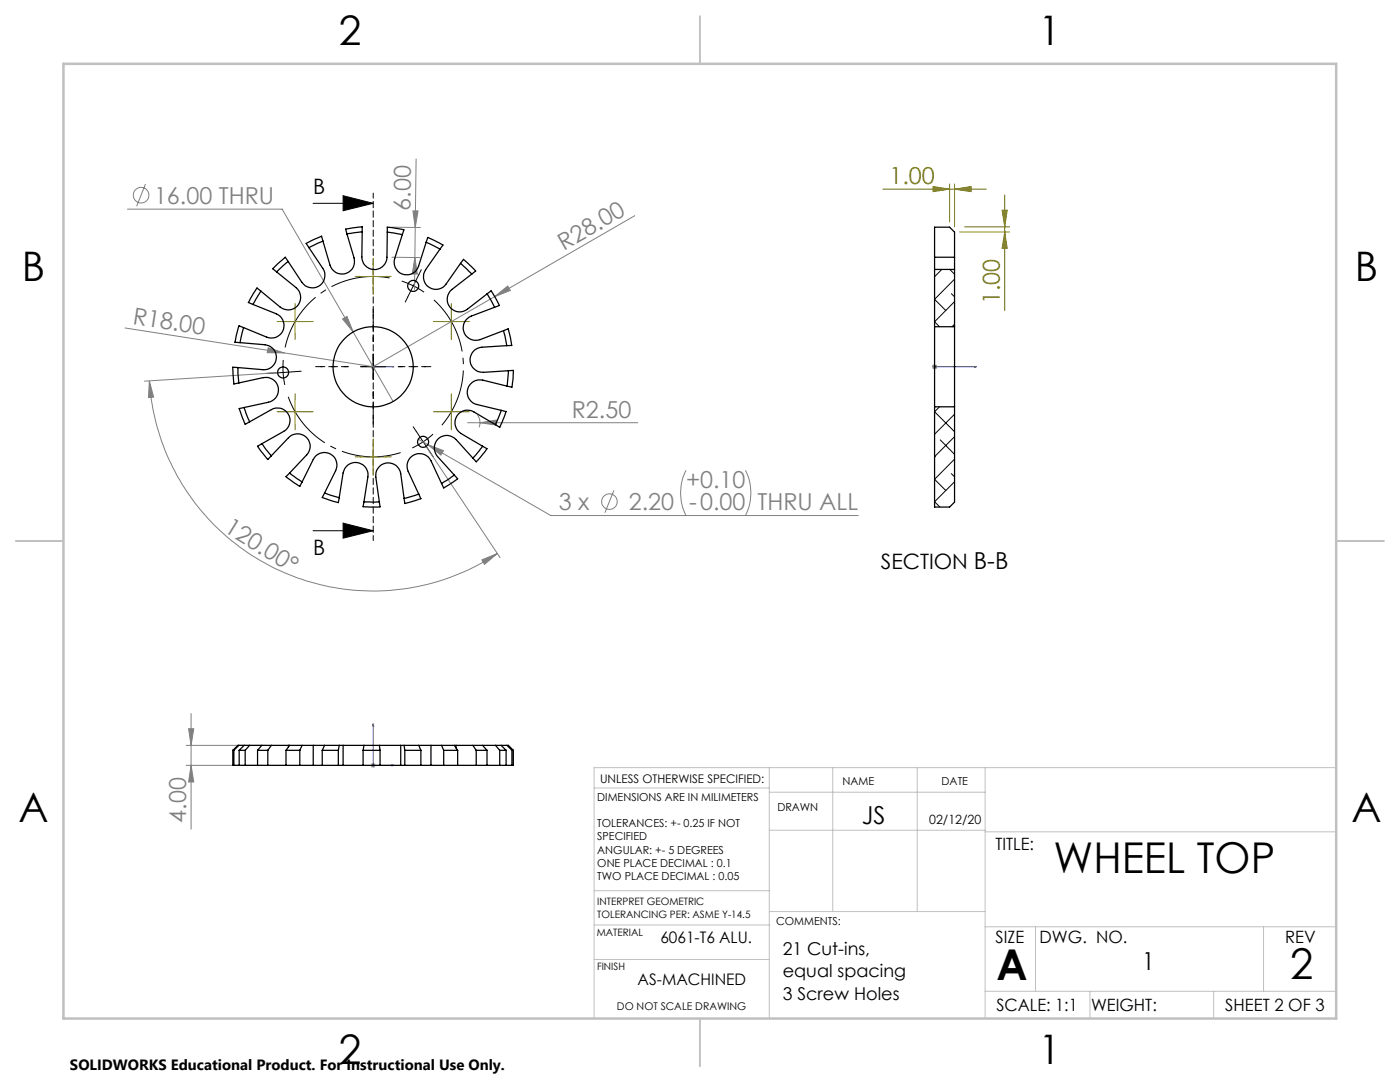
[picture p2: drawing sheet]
<svg xmlns="http://www.w3.org/2000/svg" width="279mm" height="216mm" viewBox="0 0 279 216" stroke-linecap="round" stroke-linejoin="round" font-family="sans-serif">
<g fill="none" stroke="#808080" stroke-width=".2">
<path d="M29 36.7l-1.7 4.5M83 31.7l-.2 19.7M25.4 41.7h30.9l22.2 38.4M78.2 51.3l5.6 .1M78.3 45.3l5.6 .1M82.4 42.1h1l-.5 3.3zM82.8 51.4l.5 3.3h-1zM82.8 51.4l-.1 6.3M98.7 59.2l2.6-2.1 .5 .9zM98.7 59.2l-24.2 14-17.8-2.8M126.7 43l-28 16.2M24.9 65.4l31.8 5"/>
<path d="M29.8 76l.9 3.2-1.1 .1zM29.8 76a44.7 44.7 0 0 0 69.4 34.5M53.5 69.4l3.2 1h-3.4zM55.5 74.4l-26.7 1.7M68.4 63.6l.9-.5 1.2 3.2zM74 73.2h1M74.1 72.8l.7 .7M74.5 72.7v1M74.8 72.8l-.7 .7M186 73.2h1M186.2 72.8l.7 .7M186.5 72.7v1"/>
<path d="M186.9 72.8l-.7 .7M83.5 87.6l1.9 1.1M85 89l14.8 22.3M85.4 88.7l3.1 1.2-.5 .9zM85.4 88.7l24.5 14.2h61.4M93.3 84.3h34M95.3 82.8a2.51 2.51 0 0 1 .3 2.5M95.8 84.3l3.3-.5v1zM122.5 97.9l-1.8 4.4M136.9 93.8a9.9 9.9 0 0 0 0 9.1M148.8 93.8a9.9 9.9 0 0 1 0 9.1M96.2 111.7l3-1.2-2.5 2.1z"/>
<path d="M37.1 152.7h15.4M37.1 148.7h16M37.6 145.4h1.1l-.6 3.3zM38.1 152.7l.6 3.3h-1.1zM38.1 142.4v23.1M74 152.7h1M74.1 152.4l.7 .7M74.5 152.2v1M74.8 152.4l-.7 .7"/>
<circle cx="28.2" cy="38.9" r="1.55"/>
<circle cx="121.6" cy="100.1" r="1.56"/>
</g>
<path d="M82.5 57l-2.3-.9M82.5 57l2.1 1.3M84.5 88.1l1.9-1.5M84.5 88.1l-2.2 1.3" fill="none" stroke="#000" stroke-width=".2" stroke-dasharray="15.2 1.3 1.3 1.3" stroke-linecap="butt"/>
<path d="M77.8 55.5a18 18 0 0 0-20.9 13.8M57.5 79.2a18 18 0 0 0 22.5 11.1M88.2 84.8a18 18 0 0 0-1.6-25" fill="none" stroke="#000" stroke-width=".2" stroke-dasharray="15.2 1.3 1.3 1.3" stroke-dashoffset="3.3" stroke-linecap="butt"/>
<path d="M68.5 39.1l6 1.5-6 1.5zM62.5 40.6h12M56.5 74.3l.3 2.5M56.5 71.8v2.5M56.5 74.3l-2.5 .2M59 74.2l-2.5 .1M72 73.2h5M74.5 70.7v5M62.5 105.9h12M68.5 104.4l6 1.5-6 1.5z" fill="none" stroke="#000" stroke-width=".2"/>
<path d="M74.4 73.2h.2zM74.5 73.2h.1M74.5 73.2h4.1M78.6 73.2h-.4h.4M186.4 73.2h.2zM186.5 73.2h.1M186.5 73.2h8.3M194.8 73.2h-.4h.4M74.5 144.4l.1 .5h-.2zM74.5 144.4v8.3h4.1M78.2 152.6l.4 .1-.4 .1z" fill="none" stroke="#00f" stroke-width=".2"/>
<g fill="none" stroke="#808000" stroke-width=".2">
<path d="M176.2 37.7h20.6M186.2 37.2l3.3 .5-3.3 .5zM189.5 36.7v7.6M190.5 37.7l3.3-.5v1zM190.5 36.7v8.6M200.5 38.9v23.1M72 55.2h5M74.5 52.7v5M191.5 46.3h10M192.5 45.3h9M200 41.9h1l-.5 3.4zM200.5 46.3l.5 3.3h-1z"/>
<path d="M56.4 64.2h5M58.9 61.7v5M58.9 79.7v5M87.6 64.2h5M90.1 61.7v5M90.1 79.7v5M56.4 82.2h5M72 91.2h5M74.5 88.7v5M87.6 82.2h5"/>
</g>
<path d="M69.5 73.2h-5.5M74.5 68.2v-5.5M74.5 78.2v5.5M79.5 73.2h5.5" fill="none" stroke="#000" stroke-width=".2" stroke-dasharray="15.2 1.3 1.3 1.3" stroke-dashoffset="14.4"/>
<g fill="none" stroke="#000" stroke-width=".2" stroke-dasharray="15.2 1.3 1.3 1.3">
<path d="M81.4 59.3l-.5 1M82.5 57l1.1-2.2M82.5 57l-1.1 2.3M83.6 54.8l.5-1M54 74.5h-1.1M59 74.1h1.1M74.5 73.2v-2.5M74.5 73.2h-2.5M74.5 73.2v2.5M74.5 73.2h2.5M83.1 86.1l-.6-.9M84.5 88.1l1.3 2.1"/>
<path d="M84.5 88.1l-1.4-2M85.8 90.2l.6 .9"/>
</g>
<path d="M69.5 73.2h-6.5M74.5 68.2v-6.5M74.5 78.2v6.5M79.5 73.2h6.5" fill="none" stroke="#000" stroke-width=".2" stroke-dasharray="15.2 1.3 1.3 1.3" stroke-dashoffset="13.9"/>
<path d="M74.5 38.5v69.4" fill="none" stroke="#000" stroke-width=".2" stroke-dasharray="1.3 .6" stroke-dashoffset=".3"/>
<g fill="none" stroke="#808000" stroke-width=".2" stroke-dasharray="15.2 1.3 1.3 1.3">
<path d="M72 55.2h-1.1M74.5 52.7v-1.1M74.5 57.7v1.1M77 55.2h1.1M56.4 64.2h-1.1M58.9 61.7v-1.1M58.9 66.7v1.1M58.9 79.7v-1.1M61.4 64.2h1.1M87.6 64.2h-1.1M90.1 61.7v-1.1M90.1 66.7v1.1"/>
<path d="M90.1 79.7v-1.1M92.6 64.2h1.1M56.4 82.2h-1.1M58.9 84.7v1.1M61.4 82.2h1.1M72 91.2h-1.1M74.5 88.7v-1.1M74.5 93.7v1.1M77 91.2h1.1M87.6 82.2h-1.1M90.1 84.7v1.1M92.6 82.2h1.1"/>
</g>
<g fill="none" stroke="#c0c0c0" stroke-width=".2">
<path d="M118.6 157.2h34.9M153.5 153.2v50M153.5 158.1h43.1M166.2 153.2v28.7M183.1 153.2v28.7M196.6 153.2v50M266.7 153.2h-148.1v50M118.6 177.7h35M153.5 165.7h43.1M196.6 166h70.1M118.6 191.5h34.9M118.6 184.6h35"/>
<path d="M153.6 181.9h43M196.6 197.8h70.1M196.6 184.9h70.1M206.7 184.9v12.9M217.5 197.8v5.4M242.2 197.8v5.4M252.2 184.9v12.9"/>
</g>
<path d="M139.7 3.2v9.5M3.1 107.9h9.6M266.7 107.9h9.5M139.7 203.2v9.6" fill="none" stroke="#c0c0c0" stroke-width=".25"/>
<path d="M12.7 12.7h254v190.5h-254z" fill="none" stroke="#c0c0c0" stroke-width=".5"/>
<path d="M68.5 39.1l6 1.5-6 1.5zM68.5 104.4l6 1.5-6 1.5z" fill="#000"/>
<g fill="#00f">
<path d="M78.2 73.2h.4zM74.4 73.2h.2z"/>
<path d="M78.2 152.6l.4 .1-.4 .1zM74.5 144.4l.1 .5h-.2z"/>
<path d="M186.4 73.2h.2zM194.4 73.2h.4zM186.4 73.2h.2zM194.4 73.2h.4z"/>
</g>
<g fill="#808000">
<path d="M190.5 37.7l3.3-.5v1zM186.2 37.2l3.3 .5-3.3 .5z"/>
<path d="M200.5 46.3l.5 3.3h-1zM200 41.9h1l-.5 3.4z"/>
</g>
<g fill="#808080">
<path d="M53.5 69.4l3.2 1h-3.4z"/>
<path d="M95.8 84.3l3.3-.5v1z"/>
<path d="M98.7 59.2l2.6-2.1 .5 .9z"/>
<path d="M85.4 88.7l2.6 2.1 .5-.9zM68.4 63.6l2.1 2.7-1.2-3.2z"/>
<path d="M82.8 51.4l.5 3.3h-1zM82.4 42.1h1l-.5 3.3z"/>
<path d="M38.1 152.7l.6 3.3h-1.1zM37.6 145.4h1.1l-.6 3.3z"/>
<path d="M29.8 76l.9 3.2-1.1 .1zM96.2 111.7l3-1.2-2.5 2.1z"/>
</g>
<g fill="none" stroke="#000" stroke-width=".25">
<path d="M52.1 58.1l-1.6 2.6M52.1 58.1l-.8-.6-.7 1-1 1.9 .9 .3M55.2 54.3l3.9 3.1a2.51 2.51 0 0 1 .3 3.5 2.51 2.51 0 0 1-3.5 .4l-3.8-3.2M57.5 52.2l-2.3 2.1M57.5 52.2l-.6-.9-1.5 1.4-1 .9 .8 .7M64.5 48.1l-.3-1-3.1 1.5 3.3 5a2.5 2.5 0 0 1-.7 3.4 2.5 2.5 0 0 1-3.4-.7l-2.8-4.1M64.5 48.1l-2.8 1.3M69.3 46.7l1.4 4.8a2.51 2.51 0 0 1-1.7 3.1 2.51 2.51 0 0 1-3.1-1.7l-1.4-4.8M72.3 46.3l-3 .4M72.3 46.3l-.1 5a2.51 2.51 0 0 0 2.5 2.5 2.51 2.51 0 0 0 2.5-2.5l.1-5M72.3 46.3v-1l-1.7 .1-1.6 .3 .3 1M77.3 46.3l3 .5"/>
<path d="M77.3 46.3v-1l.8 .1 2.5 .5-.3 .9M80.3 46.8l-1.5 4.8a2.5 2.5 0 0 0 1.6 3.1 2.5 2.5 0 0 0 3.1-1.6l1.6-4.8M85.1 48.3l2.7 1.4M85.1 48.3l.3-.9 2.3 1.1 .7 .4-.6 .8M87.8 49.7l-2.9 4.1a2.5 2.5 0 0 0 .7 3.5 2.5 2.5 0 0 0 3.4-.6l2.9-4.1M91.9 52.6l2.3 2.1M91.9 52.6l.6-.8 1 .8 1.4 1.5-.7 .6M94.2 54.7l-4 3a2.5 2.5 0 0 0-.4 3.6 2.5 2.5 0 0 0 3.5 .4l3.9-3.1M97.2 58.6l1.5 2.7M97.2 58.6l.8-.6 .9 1.4 .8 1.6-1 .3M186.5 51.3v2.5M186.5 51.3h4"/>
<path d="M186.5 53.8h4M186.5 51.3v-6h3l1 1v5M186.5 53.8v11.4M190.5 51.3v2.5M190.5 53.8v11.4M47.5 73.3l.2 3.1M47.5 73.3h-1v1.2l.2 2.1 1-.2M47.7 76.4l4.8-1a2.51 2.51 0 0 1 3 1.9 2.51 2.51 0 0 1-1.9 3l-4.9 1M47.9 68.4l5 .4a2.5 2.5 0 0 1 2.3 2.7 2.5 2.5 0 0 1-2.7 2.3l-5-.5M48.6 65.4l-.7 3M48.6 65.4l-.9-.4-.6 2-.2 1.3 1 .1M50.5 60.7l4.6 1.9a2.52 2.52 0 0 1 1.4 3.3 2.52 2.52 0 0 1-3.3 1.4l-4.6-1.9"/>
<path d="M98.7 61.3l-4.6 1.8a2.51 2.51 0 0 0-1.5 3.2 2.51 2.51 0 0 0 3.2 1.5l5.6-2.2 .7 3.3-1 .1M100.5 66l.6 3M101.1 69l-4.9 .3a2.51 2.51 0 0 0-2.4 2.6 2.51 2.51 0 0 0 2.7 2.4l5-.3M101.2 77l-4.9-1.2a2.5 2.5 0 0 0-3 1.9 2.5 2.5 0 0 0 1.9 3l4.8 1.2M101.5 74l-.3 3M101.5 74l.9-.1-.1 2.1-.1 1.3-1-.3M186.5 65.2v16M186.5 65.2h4M190.5 65.2v16M48.7 81.3l-1 .2 1.2 3.2 5.3-3a2.5 2.5 0 0 1 3.4 1 2.5 2.5 0 0 1-1 3.4l-4.4 2.4M48.7 81.3l1.1 2.9M52.2 88.5l-.8 .5 2 2.7 4.2-4.4a2.5 2.5 0 0 1 3.5-.1 2.5 2.5 0 0 1 .1 3.6l-3.4 3.6"/>
<path d="M52.2 88.5l2 2.4M57.8 94.4l2.5 1.8M57.8 94.4l-.7 .7 1.3 1 1.4 .9 .5-.8M60.3 96.2l2.2-4.5a2.5 2.5 0 0 1 3.4-1.2 2.5 2.5 0 0 1 1.1 3.4l-2.2 4.5M64.8 98.4l2.9 .9M64.8 98.4l-.5 .9 2 .7 1.2 .3 .2-1M67.7 99.3l.8-4.9a2.5 2.5 0 0 1 2.8-2.1 2.5 2.5 0 0 1 2.1 2.9l-.8 4.9M80.6 99.4l-.6-4.9a2.51 2.51 0 0 0-2.9-2.1 2.51 2.51 0 0 0-2.1 2.8l.8 5.9h-3.3l.1-1M83.6 98.6l-3 .8M83.6 98.6l.4 .9-2 .7-1.2 .3-.2-1.1M88.1 96.5l-2.1-4.6a2.51 2.51 0 0 0-3.3-1.1 2.51 2.51 0 0 0-1.2 3.3l2.1 4.5M90.7 94.8l-2.6 1.7"/>
<path d="M90.7 94.8l.6 .7-1 .8-1.8 1.1-.4-.9M96.3 89l-1.9 2.4M96.3 89l.9 .5-2.2 2.6-4-4.4a2.51 2.51 0 0 0-3.5-.2 2.51 2.51 0 0 0-.2 3.6l3.4 3.7M98.9 84.7l-4.3-2.5a2.51 2.51 0 0 0-3.5 .9 2.51 2.51 0 0 0 .9 3.4l4.3 2.5M100 81.9l-1.1 2.8M100 81.9l1 .2-.4 1.2-.9 2-.8-.6M186.5 81.2v20h3l1-1v-19M186.5 81.2h4M72.6 100.1l3.1 .1M46.5 149.7h.2M46.5 149.7v3h.2M46.7 152.7h1"/>
<path d="M46.7 149.7v3M47.7 148.7h-.2l-1 1M47.7 148.7h1M47.7 148.7l-1 1M47.7 149.7h1.2M47.7 152.7h1.2M47.7 149.7v3M48.7 148.7h1.1M48.7 148.7l-1 1M48.9 152.7h2.5M48.9 149.7v3M49.8 148.7h2.4"/>
<path d="M49.8 148.7l-.9 1M51.4 149.7h2M51.4 152.7h2M51.4 149.7v3M52.2 148.7h2M52.2 148.7l-.8 1M53.4 152.7h3.7M53.4 149.7v3M54.2 148.7h3.6M54.2 148.7l-.8 1M57.1 149.7h2.7M57.1 152.7h2.7"/>
<path d="M57.1 149.7v3M57.6 148.7v.3M57.8 148.7h2.5M57.8 148.7l-.7 1M59.8 152.7h2.7M59.8 149.7v3M60.3 148.7h2.2M60.3 148.7l-.5 1M62.5 148.7h2.3M62.5 152.7h1.8M62.5 148.7v4M64.3 149.7h3.2"/>
<path d="M64.3 152.7h3.2M64.3 149.7v3M64.8 148.7h2.9M64.8 148.7l-.5 1M67.5 152.7h1M67.5 149.7v3M67.7 148.7h.8M67.7 148.7l-.2 1M68.5 148.7h4.1M68.5 152.7h4M68.5 148.7v4M72.5 149.7h3.3"/>
<path d="M72.5 152.7h3.3M72.5 149.7v3M72.6 148.7h3.1M72.6 148.7l-.1 1M75.7 148.7h4.3M75.7 148.7l.1 1M75.8 152.7h4.2M75.8 149.7v3M80 148.7v4M80 148.7h.6M80 152.7h.8M80.6 148.7h3"/>
<path d="M80.6 148.7l.2 1M80.8 149.7h3.2M80.8 152.7h3.2M80.8 149.7v3M83.6 148.7h2.4M83.6 148.7l.4 1M84 152.7h2M84 149.7v3M86 148.7h2.1M86 152.7h2.5M86 148.7v4M88.1 148.7h2.6l.6 1"/>
<path d="M88.1 148.7l.4 1M88.5 149.7h2.8M88.5 152.7h2.8M88.5 149.7v3M90.7 148.7h3.7M91 148.7v.6M91.3 152.7h3.7M91.3 149.7v3M94.4 148.7h1.9M94.4 148.7l.6 1M95 149.7h2.2M95 152.7h2.2"/>
<path d="M95 149.7v3M96.3 148.7h2.6M96.3 148.7l.9 1M97.2 152.7h2.5M97.2 149.7v3M98.9 148.7h1.1M98.9 148.7l.8 1M99.7 149.7h1.3M99.7 152.7h1.3M99.7 149.7v3M100 148.7h1.2M100 148.7l1 1"/>
<path d="M101 152.7h1.2M101 149.7v3M101.2 148.7h.3l.9 1M101.2 148.7l1 1M102.2 149.7h.2M102.2 149.7v3M102.4 149.7v3h-.2"/>
<circle cx="82.5" cy="57.1" r="1.1"/>
<circle cx="56.5" cy="74.3" r="1.11"/>
<circle cx="74.5" cy="73.2" r="8"/>
<circle cx="84.4" cy="88.2" r="1.1"/>
</g>
<g fill="none" stroke="#000" stroke-width=".2">
<path d="M188 53.8l-1.5 1.4M189.5 53.8l1 .9M189.9 58.6l.6 .6M190.5 55.7l-4 4 2.2 2.2M190.5 60.2l-4 4 1 1M190.5 64.7l-.5 .5M186.5 91.1h.1M187.5 81.2l-1 1 4 3.9M187.6 87.8l2.9 2.9M189.9 94.5l.6 .6M190.5 82.7l-4 3.9M190.5 87.1l-4 4"/>
<path d="M190.5 91.6l-4 4 2.2 2.3M190.5 96.1l-4 4 1.1 1.1"/>
</g>
<g font-size="8.5">
<text x="210.2" y="174.2">WHEEL TOP</text>
<text x="198.9" y="195.5">A</text>
<text x="257.4" y="195.4">2</text>
</g>
<g font-size="8.1">
<text x="67.6" y="8.9">2</text>
<text x="207.3" y="8.9">1</text>
<text x="4.4" y="56.2">B</text>
<text x="270.4" y="56.2">B</text>
<text x="3.7" y="164.1">A</text>
<text x="269.7" y="164.1">A</text>
<text x="67.6" y="212.4">2</text>
<text x="207.3" y="212.4">1</text>
</g>
<g font-size="4.9">
<text x="172" y="164.4">JS</text>
<text x="227.9" y="193.5">1</text>
</g>
<g font-size="4.7" fill="#808080">
<text x="30.7" y="40.6">16.00 THRU</text>
<text x="81.9" y="42" transform="rotate(-89 81.9 42)">6.00</text>
<text x="112.6" y="50" transform="rotate(-30 112.6 50)">R28.00</text>
<text x="26.4" y="64.6" transform="rotate(9 26.4 64.6)">R18.00</text>
<text x="114.1" y="83.3">R2.50</text>
<text x="111.5" y="101.8">3 x</text>
<text x="125.5" y="101.8">2.20 -0.00 THRU ALL</text>
<text x="136.9" y="97.3">+0.10</text>
<text x="44.6" y="106.1" transform="rotate(32 44.6 106.1)">120.00°</text>
<text x="37.1" y="164.1" transform="rotate(-90 37.1 164.1)">4.00</text>
</g>
<g font-size="4.7" fill="#808000">
<text x="177.5" y="36.7">1.00</text>
<text x="199.5" y="60.7" transform="rotate(-90 199.5 60.7)">1.00</text>
</g>
<g font-size="4.2">
<text x="62.5" y="38.8">B</text>
<text x="62.5" y="110.8">B</text>
<text x="175.8" y="113.4">SECTION B-B</text>
</g>
<g font-size="3.5">
<text x="156.2" y="190.5">21 Cut-ins,</text>
<text x="156.2" y="195">equal spacing</text>
<text x="156.2" y="199.6">3 Screw Holes</text>
</g>
<g font-size="3.4">
<text x="198.7" y="169.7">TITLE:</text>
<text x="198.7" y="188.1">SIZE</text>
<text x="207.5" y="188.1">DWG. NO.</text>
<text x="256.5" y="188.2">REV</text>
<text x="198.8" y="201.7">SCALE: 1:1</text>
<text x="217.7" y="201.8">WEIGHT:</text>
<text x="244.5" y="201.7">SHEET 2 OF 3</text>
</g>
<g font-size="3.2">
<text x="131.8" y="188.1">6061-T6 ALU.</text>
<text x="127.3" y="196.6">AS-MACHINED</text>
</g>
<text font-size="3" x="14" y="213.5">SOLIDWORKS Educational Product. For Instructional Use Only.</text>
<text font-size="2.5" x="185.4" y="164.4">02/12/20</text>
<text font-size="2.4" x="119.8" y="156.2">UNLESS OTHERWISE SPECIFIED:</text>
<g font-size="2.2">
<text x="119.2" y="159.7">DIMENSIONS ARE IN MILIMETERS</text>
<text x="155.1" y="161.8">DRAWN</text>
<text x="168.2" y="156.7">NAME</text>
<text x="187.9" y="156.7">DATE</text>
<text x="119.2" y="165">TOLERANCES: +- 0.25 IF NOT</text>
<text x="119.2" y="167.7">SPECIFIED</text>
<text x="119.2" y="170.3">ANGULAR: +- 5 DEGREES</text>
<text x="119.2" y="173">ONE PLACE DECIMAL : 0.1</text>
<text x="119.2" y="175.6">TWO PLACE DECIMAL : 0.05</text>
<text x="154.9" y="184.6">COMMENTS:</text>
</g>
<text font-size="2.1" x="123.1" y="201.6">DO NOT SCALE DRAWING</text>
<g font-size="2">
<text x="119.2" y="180.6">INTERPRET GEOMETRIC</text>
<text x="119.2" y="183.1">TOLERANCING PER: ASME Y-14.5</text>
<text x="119.1" y="186.7">MATERIAL</text>
<text x="119.1" y="193.5">FINISH</text>
</g>
</svg>
